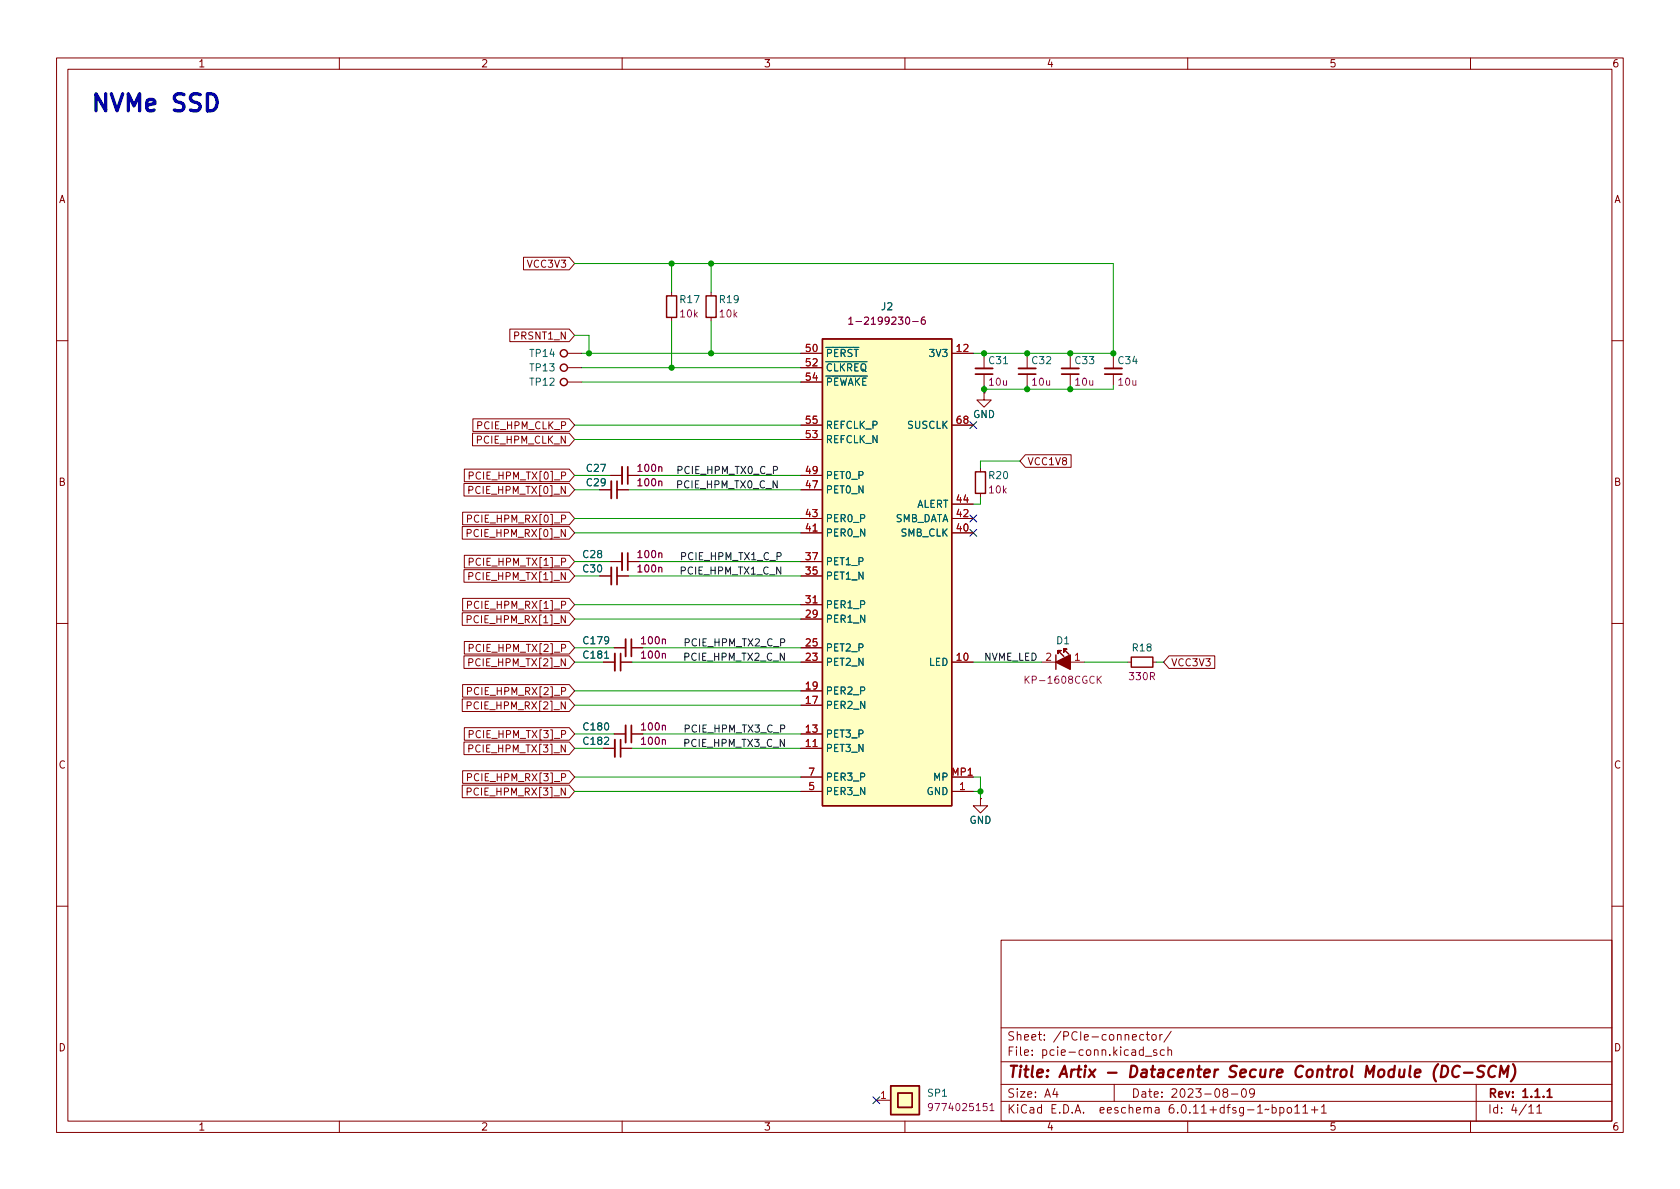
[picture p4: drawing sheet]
<svg xmlns="http://www.w3.org/2000/svg" width="297mm" height="210mm" viewBox="0 0 297 210" stroke-linecap="round" stroke-linejoin="round" font-family="sans-serif">
<g fill="none" stroke="#840000" stroke-width=".18">
<path d="M10 10.2h277v190.1h-277zM12 12.2h273v186.1h-273zM60 10.2v2M110 10.2v2M160 10.2v2M210 10.2v2M260 10.2v2M90.1 58.2h10.5l1 1.1-1 1.1h-10.5zM92.6 45.5h8l1 1.1-1 1.1h-8zM118.7 51.7v.6M118.7 56.1v.7M125.7 51.7v.6"/>
<path d="M125.7 56.1v.7M10 60.2h2M83.5 76.6h17.1l1 1.1-1 1.1h-17.1zM83.6 74.1h17l1 1.1-1 1.1h-17zM100.3 62.5h2.6M100.3 67.6h2.6M100.3 65h2.6M141.6 62.5h3.8M141.6 67.6h3.8M141.6 65h3.8M141.6 77.7h3.8M141.6 75.2h3.8"/>
<path d="M168.3 62.5h3.8M168.3 75.2h3.8M174 69.5v1.2h1.3l-1.3 1.3-1.3-1.3h1.3M174 69.5h.1M174 63.1v2M174 66.2v2M181.6 63.1v2M181.6 66.2v2M189.2 63.1v2M189.2 66.2v2M196.8 63.1v2M196.8 66.2v2"/>
<path d="M285 60.2h2M81.7 93.1h18.9l1 1.1-1 1.1h-18.9zM81.8 90.6h18.8l1 1.1-1 1.1h-18.8zM82 85.5h18.6l1 1.1-1 1.1h-18.6zM82.1 98.2h18.5l1 1.1-1 1.1h-18.5zM82.1 83h18.5l1 1.1-1 1.1h-18.5zM99.3 99.4l.6-.1 .1-.2v-.3l-.7-.1v1.3M99.3 84.1h.6l.1-.2v-.3l-.7-.1v1.2M99.3 91.7h.6l.1-.2v-.3l-.7-.1v1.3M100 93.6v1.3l-.8-1.3v1.3M100 86v1.3l-.8-1.3v1.3M106 86.6h2.1"/>
<path d="M107.9 99.3h2.1M107.9 84.1h2.1M109.1 86.6h2M111 99.3h2M111 84.1h2M141.6 99.3h3.8M141.6 84.1h3.8M141.6 86.6h3.8M141.6 94.2h3.8M141.6 91.7h3.8M168.3 94.2h3.8M168.3 91.7h3.8"/>
<path d="M168.3 89.1h3.8M173.4 82.8v.6M173.4 87.2v.7M181.3 80.4h8.1v2.2h-8.1l-1-1.1zM10 110.2h2M81.7 108.4h18.9l1 1.1-1 1.1h-18.9zM81.8 105.8h18.8l1 1.1-1 1.1h-18.8zM82 100.7h18.6l1 1.1-1 1.2h-18.6zM82 116h18.6l1 1.1-1 1.1h-18.6zM82.1 113.4h18.5l1 1.1-1 1.2h-18.5zM99.3 114.6l.6-.1 .1-.1v-.3l-.7-.2v1.3M99.3 107l.6-.1 .1-.2v-.3l-.7-.1v1.3"/>
<path d="M100 101.2v1.3l-.8-1.3v1.3M100 108.9v1.2l-.8-1.2v1.2M100 116.5v1.3l-.8-1.3v1.3M106 101.8h2.1M106.7 117.1h2M108.6 114.5h2M109.1 101.8h2M109.7 117.1h2.1M111.6 114.5h2.1M141.6 114.5h3.8M141.6 117.1h3.8M141.6 101.8h3.8"/>
<path d="M141.6 109.5h3.8M141.6 106.9h3.8M168.3 117.1h3.8M184.1 117.1h2.6M189.2 117.1h2.6M199.4 117.1h.6M203.8 117.1h.7M206.7 116h8.1v2.2h-8.1l-1-1.1zM285 110.2h2M81.7 138.8h18.9l1 1.1-1 1.2h-18.9zM81.7 123.6h18.9l1 1.1-1 1.1h-18.9zM81.8 136.3h18.8l1 1.1-1 1.1h-18.8z"/>
<path d="M81.8 121.1h18.8l1 1.1-1 1.1h-18.8zM82 131.2h18.6l1 1.1-1 1.1h-18.6zM82.1 128.7h18.5l1 1.1-1 1.1h-18.5zM99.3 137.5l.6-.1 .1-.2v-.3l-.7-.1v1.3M99.3 129.8h.6l.1-.2v-.3l-.7-.1v1.3M99.3 122.2h.6l.1-.2v-.3l-.7-.1v1.2M100 139.3v1.3l-.8-1.3v1.3M100 124.1v1.3l-.8-1.3v1.3M100 131.7v1.3l-.8-1.3v1.3M106.7 132.3h2M108.6 129.8h2M109.7 132.3h2.1"/>
<path d="M111.6 129.8h2.1M141.6 132.3h3.8M141.6 129.8h3.8M141.6 139.9h3.8M141.6 124.7h3.8M141.6 122.2h3.8M141.6 137.4h3.8M168.3 139.9h3.8M168.3 137.4h3.8M173.4 141.2v1.3h1.2l-1.2 1.3-1.3-1.3h1.3M173.4 141.2h.1M10 160.2h2"/>
<path d="M177 166.3h108v32h-108zM285 160.2h2M60 198.3v2M110 198.3v2M154.9 194.6h2.6M160 198.3v2M177 194.8h108M177 191.8h108M177 187.8h108M177 181.8h108M182.5 186.5v.1M182.5 185.7v.1"/>
<path d="M184.6 183.8v.1M184.6 183v.1M197 191.8v3M202.6 182.9h.6M202.9 182.4v1.3l.3 .2M203.8 183l.3-.1 .3 .3v.4l-.3 .3h-.3l-.2-.3v-.4zM204.3 195.9h.6v.9M204.5 185.7l-.4-.1-.2 .2 .1 .3 .5 .1v.4h-.6M204.9 196.2l-.5 .1a.29 .29 0 0 0-.2 .2 .29 .29 0 0 0 .2 .3h.5M205.1 182.9v1M205.5 182.9l-.3 .1-.1 .2M205.9 185.7l-.5-.1-.3 .3v.4l.2 .3h.6"/>
<path d="M206.5 185.8l.2-.2 .4 .1v.9M206.5 185.1v1.5M207.1 182.4l-1.3 1.9M210 198.3v2M217.7 193.5h1.2M219.7 192.6l.2-.1a.81 .81 0 0 1 .5 .7 .81 .81 0 0 1-.3 .8h-.1a.81 .81 0 0 1-.6-.6 .81 .81 0 0 1 .3-.8zM221.8 193.2l-.3 .3-.4-.1-.2-.2 .2-.6 .4-.1 .2 .2a.99 .99 0 0 1-.3 1.3h-.3M228.9 196.8h.9M230.4 195.8l.4-.5v1.5M230.4 196.8h.8M231.9 196.3h1.1M232.4 195.7v1.1"/>
<path d="M233.6 195.8l.5-.5v1.5M233.6 196.8h.9M260 198.3v2M261 191.8v6.5M271.7 195.8l.5-.5v1.5M271.7 196.8h.9"/>
</g>
<g fill="none" stroke="#840000" stroke-width=".3">
<path d="M172.5 66.2h3M180.1 66.2h3M187.7 66.2h3.1M195.3 66.2h3.1M109.1 85.1v3M111 82.5v3.1M111 97.8v3M109.1 100.3v3.1M109.7 115.6v3M111.6 113v3.1M109.7 130.8v3.1M111.6 128.3v3"/>
<path d="M273.6 194h.8"/>
</g>
<path d="M195.9 189.7h1.5M218.7 188.6a.85 .85 0 0 0-1.1 .1 .45 .45 0 0 0 .2 .7l.4 .1a.49 .49 0 0 1 .3 .5 .49 .49 0 0 1-.4 .5l-.8-.1M230.4 188.7a.88 .88 0 0 0-1-.1 .88 .88 0 0 0-.4 1 .69 .69 0 0 0 .4 .8 .69 .69 0 0 0 .8-.1M241.4 190.5l.3-2 .5 1.4 .8-1.4-.2 2M254.3 188.2a2.35 2.35 0 0 0-.4 3" fill="none" stroke="#840000" stroke-width=".4"/>
<path d="M172.5 65.1h3M180.1 65.1h3M187.7 65.1h3.1M195.3 65.1h3.1M108.1 85.1v3M110 82.5v3.1M110 97.8v3M108.1 100.3v3.1M108.7 115.6v3M110.6 113v3.1M108.7 130.8v3.1M110.6 128.3v3" fill="none" stroke="#840000" stroke-width=".33"/>
<g fill="none" stroke="#840084" stroke-width=".18">
<path d="M160.2 56.2l.2-.1a.68 .68 0 0 1 .5 .6 .68 .68 0 0 1-.5 .6l-.2-.1-.1-.3zM161.4 56.9h.9M163.5 56.1h-.4a.85 .85 0 0 0 0 1.2l.5-.1v-.4l-.2-.2h-.4l-.1 .2M116.5 97.9l.2-.1h.3v.8M116.5 82.6l.2-.1 .3 .1v.8M116.5 85.2l.2-.1h.3v.8M116.5 100.4l.2-.1 .3 .1v.8M117.1 113.1l.2-.1 .3 .1 .1 .8M117.1 115.7l.2-.2 .3 .1 .1 .8M194 119.6v1.2M194.7 119.6l-.7 .7M117.1 130.9l.2-.1h.3l.1 .8"/>
<path d="M117.1 128.4l.2-.2 .3 .1 .1 .8M194.2 120.1l.5 .7M174.5 195.1h-.6l-.1 .6 .2-.1 .4 .1 .1 .2v.4l-.2 .1-.5-.1M175 195.5l.4-.4v1.3M175 196.4h.8"/>
</g>
<path d="M146 61.4h5.9M177.4 64.3h.8M106.9 116.4h.7" fill="none" stroke="#006464" stroke-width=".18"/>
<g fill="none" stroke="#840000" stroke-width=".25">
<path d="M117.9 52.3h1.7v3.8h-1.7zM124.8 52.3h1.8v3.8h-1.8zM145.4 59.9h22.9v82.6h-22.9zM172.5 83.4h1.7v3.8h-1.7zM186.7 115.8v2.6M187.1 115.1v.5v-.5h.5h-.5l1 1M188.1 114.8v.5v-.5h.5h-.5l.9 .9M200 116.2h3.8v1.8h-3.8zM157.5 192h5.1v5.1h-5.1zM158.7 193.3h2.6v2.5h-2.6z"/>
<circle cx="99.7" cy="62.5" r=".63"/>
<circle cx="99.7" cy="65" r=".63"/>
<circle cx="99.7" cy="67.6" r=".63"/>
</g>
<g fill="#ffffc2" stroke="#ffffc2" stroke-width=".18">
<path d="M157.5 192h5.1v5.1h-5.1z"/>
<path d="M158.7 193.3h2.6v2.5h-2.6z"/>
<path d="M145.4 59.9h22.9v82.6h-22.9z"/>
</g>
<path d="M186.7 117.1l2.5-1.3v2.6z" fill="#840000" stroke="#840000" stroke-width=".25"/>
<path d="M143.8 93.9h.7M143.8 106.6h.7M143.8 132h.7" fill="none" stroke="#a90000" stroke-width=".18"/>
<g fill="none" stroke="#009600" stroke-width=".18">
<path d="M101.6 46.6h95.2v16.5M101.6 59.3h2.5v3.2M118.7 46.6v5.1M118.7 56.8v8.2M125.7 46.6v5.1M125.7 56.8v5.7M101.6 77.7h40M101.6 75.2h40M102.9 62.5h38.7M102.9 65h38.7M102.9 67.6h38.7M172.1 62.5h24.7"/>
<path d="M174 62.5v.6M174 68.2v1.3M181.6 62.5v.6M181.6 68.2v.6M189.2 62.5v.6M189.2 68.2v.6M196.8 68.2v.6h-22.8M101.6 84.1h6.3M101.6 91.7h40M101.6 99.3h6.3M101.6 86.6h4.4M101.6 94.2h40"/>
<path d="M111.1 86.6h30.5M113 84.1h28.6M113 99.3h28.6M173.4 87.9v1.2h-1.3M180.3 81.5h-6.9v1.3M101.6 106.9h40M101.6 101.8h4.4M101.6 114.5h7M101.6 109.5h40M101.6 117.1h5.1M111.1 101.8h30.5M111.8 117.1h29.8"/>
<path d="M113.7 114.5h27.9M172.1 117.1h12M191.8 117.1h7.6M204.5 117.1h1.2M101.6 139.9h40M101.6 122.2h40M101.6 137.4h40M101.6 124.7h40M101.6 132.3h5.1M101.6 129.8h7M111.8 132.3h29.8M113.7 129.8h27.9"/>
<path d="M172.1 139.9h1.3M172.1 137.4h1.3v3.8"/>
</g>
<path d="M171.5 74.6l1.2 1.2M172.7 74.6l-1.2 1.2M171.5 93.6l1.2 1.2M171.5 91.1l1.2 1.2M172.7 93.6l-1.2 1.2M172.7 91.1l-1.2 1.2M154.3 193.9l1.2 1.3M155.5 193.9l-1.2 1.3" fill="none" stroke="#000084" stroke-width=".18"/>
<g fill="#009600" stroke="#009600" stroke-width=".18">
<circle cx="196.8" cy="62.5" r=".46"/>
<circle cx="173.4" cy="139.9" r=".46"/>
<circle cx="189.2" cy="68.8" r=".46"/>
<circle cx="118.7" cy="65" r=".46"/>
<circle cx="118.7" cy="46.6" r=".46"/>
<circle cx="125.7" cy="46.6" r=".46"/>
<circle cx="125.7" cy="62.5" r=".46"/>
<circle cx="104.1" cy="62.5" r=".46"/>
<circle cx="174" cy="68.8" r=".46"/>
<circle cx="181.6" cy="62.5" r=".46"/>
<circle cx="174" cy="62.5" r=".46"/>
<circle cx="189.2" cy="62.5" r=".46"/>
<circle cx="181.6" cy="68.8" r=".46"/>
</g>
<g font-size="4.2" fill="#0000c2">
<text x="15.9" y="19.7">NVMe</text>
<text x="30.5" y="19.7">SSD</text>
</g>
<g font-size="2.8" fill="#840000">
<text x="178" y="191.2">Title:</text>
<text x="187.3" y="191.2">Artix</text>
<text x="200.2" y="191.2">Datacenter</text>
<text x="218.3" y="191.2">Secure</text>
<text x="230.3" y="191.2">Control</text>
<text x="243.1" y="191.2">Module</text>
<text x="255.5" y="191.2">(DC-SCM)</text>
</g>
<g font-size="2.1" fill="#840000">
<text x="178" y="184.5">Sheet:</text>
<text x="186.2" y="184.5">/PCIe-connector/</text>
<text x="178" y="187.2">File:</text>
<text x="184.4" y="187.2">pcie-conn.kicad_sch</text>
<text x="178" y="197.4">KiCad</text>
<text x="178" y="194.6">Size:</text>
<text x="184.7" y="194.6">A4</text>
<text x="185.7" y="197.4">E.D.A.</text>
<text x="194.6" y="197.4">eeschema</text>
<text x="200" y="194.6">Date:</text>
<text x="207" y="197.4">6.0.11+dfsg-1~bpo11+1</text>
<text x="207" y="194.6">2023-08-09</text>
<text x="263" y="194.6">Rev:</text>
<text x="263" y="197.4">Id:</text>
<text x="267.1" y="197.4">4/11</text>
<text x="269.1" y="194.6">1.1.1</text>
</g>
<g font-size="1.8" fill="#840000">
<text x="35" y="12.3">1</text>
<text x="85" y="12.3">2</text>
<text x="135" y="12.3">3</text>
<text x="185" y="12.3">4</text>
<text x="235" y="12.3">5</text>
<text x="285" y="12.3">6</text>
<text x="10.4" y="36.3">A</text>
<text x="285.4" y="36.3">A</text>
<text x="93" y="47.7">VCC3V3</text>
<text x="90.6" y="60.4">PRSNT1_N</text>
<text x="84.1" y="76.3">PCIE_HPM_CLK_P</text>
<text x="84" y="78.8">PCIE_HPM_CLK_N</text>
<text x="181.6" y="82.6">VCC1V8</text>
<text x="10.3" y="86.3">B</text>
<text x="82.5" y="87.7">PCIE_HPM_TX[0]_N</text>
<text x="82.6" y="85.2">PCIE_HPM_TX[0]_P</text>
<text x="285.3" y="86.3">B</text>
<text x="82.2" y="95.3">PCIE_HPM_RX[0]_N</text>
<text x="82.3" y="92.8">PCIE_HPM_RX[0]_P</text>
<text x="82.6" y="100.4">PCIE_HPM_TX[1]_P</text>
<text x="82.5" y="103">PCIE_HPM_TX[1]_N</text>
<text x="82.2" y="110.6">PCIE_HPM_RX[1]_N</text>
<text x="82.3" y="108">PCIE_HPM_RX[1]_P</text>
<text x="82.5" y="118.2">PCIE_HPM_TX[2]_N</text>
<text x="82.6" y="115.7">PCIE_HPM_TX[2]_P</text>
<text x="207" y="118.2">VCC3V3</text>
<text x="82.2" y="125.8">PCIE_HPM_RX[2]_N</text>
<text x="82.3" y="123.3">PCIE_HPM_RX[2]_P</text>
<text x="82.6" y="130.9">PCIE_HPM_TX[3]_P</text>
<text x="10.3" y="136.3">C</text>
<text x="82.5" y="133.4">PCIE_HPM_TX[3]_N</text>
<text x="285.3" y="136.3">C</text>
<text x="82.2" y="141.1">PCIE_HPM_RX[3]_N</text>
<text x="82.3" y="138.5">PCIE_HPM_RX[3]_P</text>
<text x="10.3" y="186.3">D</text>
<text x="285.3" y="186.3">D</text>
<text x="35" y="200.3">1</text>
<text x="85" y="200.3">2</text>
<text x="135" y="200.3">3</text>
<text x="185" y="200.3">4</text>
<text x="235" y="200.3">5</text>
<text x="285" y="200.3">6</text>
</g>
<g font-size="1.8" fill="#006464">
<text x="120" y="54">R17</text>
<text x="127" y="54">R19</text>
<text x="155.7" y="55.2">J2</text>
<text x="93.5" y="63.5">TP14</text>
<text x="145.9" y="63.5">~{PERST}</text>
<text x="164.1" y="63.5">3V3</text>
<text x="174.6" y="64.8">C31</text>
<text x="182.2" y="64.8">C32</text>
<text x="189.9" y="64.8">C33</text>
<text x="197.5" y="64.8">C34</text>
<text x="93.5" y="68.6">TP12</text>
<text x="93.5" y="66">TP13</text>
<text x="145.9" y="66">~{CLKREQ}</text>
<text x="145.9" y="68.6">~{PEWAKE}</text>
<text x="145.9" y="76.2">REFCLK_P</text>
<text x="160.3" y="76.2">SUSCLK</text>
<text x="172" y="74.3">GND</text>
<text x="103.5" y="83.8">C27</text>
<text x="145.9" y="78.7">REFCLK_N</text>
<text x="103.5" y="86.4">C29</text>
<text x="145.9" y="87.6">PET0_N</text>
<text x="145.9" y="85.1">PET0_P</text>
<text x="174.6" y="85.1">R20</text>
<text x="145.9" y="95.3">PER0_N</text>
<text x="145.9" y="92.7">PER0_P</text>
<text x="158.3" y="92.7">SMB_DATA</text>
<text x="159.1" y="95.3">SMB_CLK</text>
<text x="162.1" y="90.2">ALERT</text>
<text x="102.9" y="101.6">C30</text>
<text x="102.9" y="99.1">C28</text>
<text x="145.9" y="100.3">PET1_P</text>
<text x="145.9" y="108">PER1_P</text>
<text x="145.9" y="102.9">PET1_N</text>
<text x="145.9" y="110.5">PER1_N</text>
<text x="102.9" y="114.3">C179</text>
<text x="102.9" y="116.8">C181</text>
<text x="145.9" y="118.1">PET2_N</text>
<text x="145.9" y="115.6">PET2_P</text>
<text x="164.2" y="118.1">LED</text>
<text x="186.6" y="114.3">D1</text>
<text x="200" y="115.6">R18</text>
<text x="145.9" y="125.7">PER2_N</text>
<text x="145.9" y="123.2">PER2_P</text>
<text x="102.9" y="129.5">C180</text>
<text x="145.9" y="130.8">PET3_P</text>
<text x="102.9" y="132.1">C182</text>
<text x="145.9" y="133.4">PET3_N</text>
<text x="145.9" y="141">PER3_N</text>
<text x="145.9" y="138.4">PER3_P</text>
<text x="163.7" y="141">GND</text>
<text x="164.9" y="138.4">MP</text>
<text x="171.3" y="146.1">GND</text>
<text x="163.8" y="194.3">SP1</text>
</g>
<g font-size="1.8" fill="#840084">
<text x="120" y="56.5">10k</text>
<text x="127" y="56.5">10k</text>
<text x="149.8" y="57.8">1-2199230-6</text>
<text x="174.6" y="68.6">10u</text>
<text x="182.2" y="68.6">10u</text>
<text x="189.9" y="68.6">10u</text>
<text x="197.5" y="68.6">10u</text>
<text x="112.5" y="83.8">100n</text>
<text x="112.5" y="86.4">100n</text>
<text x="174.6" y="87.6">10k</text>
<text x="112.5" y="101.6">100n</text>
<text x="112.5" y="99.1">100n</text>
<text x="113.1" y="114.3">100n</text>
<text x="113.1" y="116.8">100n</text>
<text x="180.9" y="121.3">KP-1608CGCK</text>
<text x="199.4" y="120.7">330R</text>
<text x="113.1" y="129.5">100n</text>
<text x="113.1" y="132.1">100n</text>
<text x="163.8" y="196.9">9774025151</text>
</g>
<g font-size="1.8" fill="#a90000">
<text x="142.2" y="62.2">50</text>
<text x="142.2" y="64.8">52</text>
<text x="168.9" y="62.2">12</text>
<text x="142.2" y="67.3">54</text>
<text x="142.2" y="77.5">53</text>
<text x="142.2" y="74.9">55</text>
<text x="168.9" y="74.9">68</text>
<text x="142.2" y="83.8">49</text>
<text x="142.2" y="86.4">47</text>
<text x="168.9" y="88.9">44</text>
<text x="142.2" y="94">41</text>
<text x="142.2" y="91.4">43</text>
<text x="168.9" y="94">40</text>
<text x="168.9" y="91.4">42</text>
<text x="142.2" y="101.6">35</text>
<text x="142.2" y="99.1">37</text>
<text x="142.2" y="106.7">31</text>
<text x="142.2" y="109.2">29</text>
<text x="142.2" y="116.8">23</text>
<text x="142.2" y="114.3">25</text>
<text x="168.9" y="116.8">10</text>
<text x="184.7" y="116.8">2</text>
<text x="189.8" y="116.8">1</text>
<text x="142.2" y="124.5">17</text>
<text x="142.2" y="121.9">19</text>
<text x="142.2" y="129.5">13</text>
<text x="142.2" y="132.1">11</text>
<text x="142.8" y="137.2">7</text>
<text x="168.1" y="137.2">MP1</text>
<text x="142.8" y="139.7">5</text>
<text x="169.5" y="139.7">1</text>
<text x="155.5" y="194.3">1</text>
</g>
<g font-size="1.8" fill="#0f0f0f">
<text x="119.5" y="83.8">PCIE_HPM_TX0_C_P</text>
<text x="119.4" y="86.3">PCIE_HPM_TX0_C_N</text>
<text x="120.1" y="101.6">PCIE_HPM_TX1_C_N</text>
<text x="120.1" y="99">PCIE_HPM_TX1_C_P</text>
<text x="120.7" y="116.8">PCIE_HPM_TX2_C_N</text>
<text x="120.8" y="114.3">PCIE_HPM_TX2_C_P</text>
<text x="173.9" y="116.8">NVME_LED</text>
<text x="120.8" y="129.5">PCIE_HPM_TX3_C_P</text>
<text x="120.7" y="132.1">PCIE_HPM_TX3_C_N</text>
</g>
</svg>
